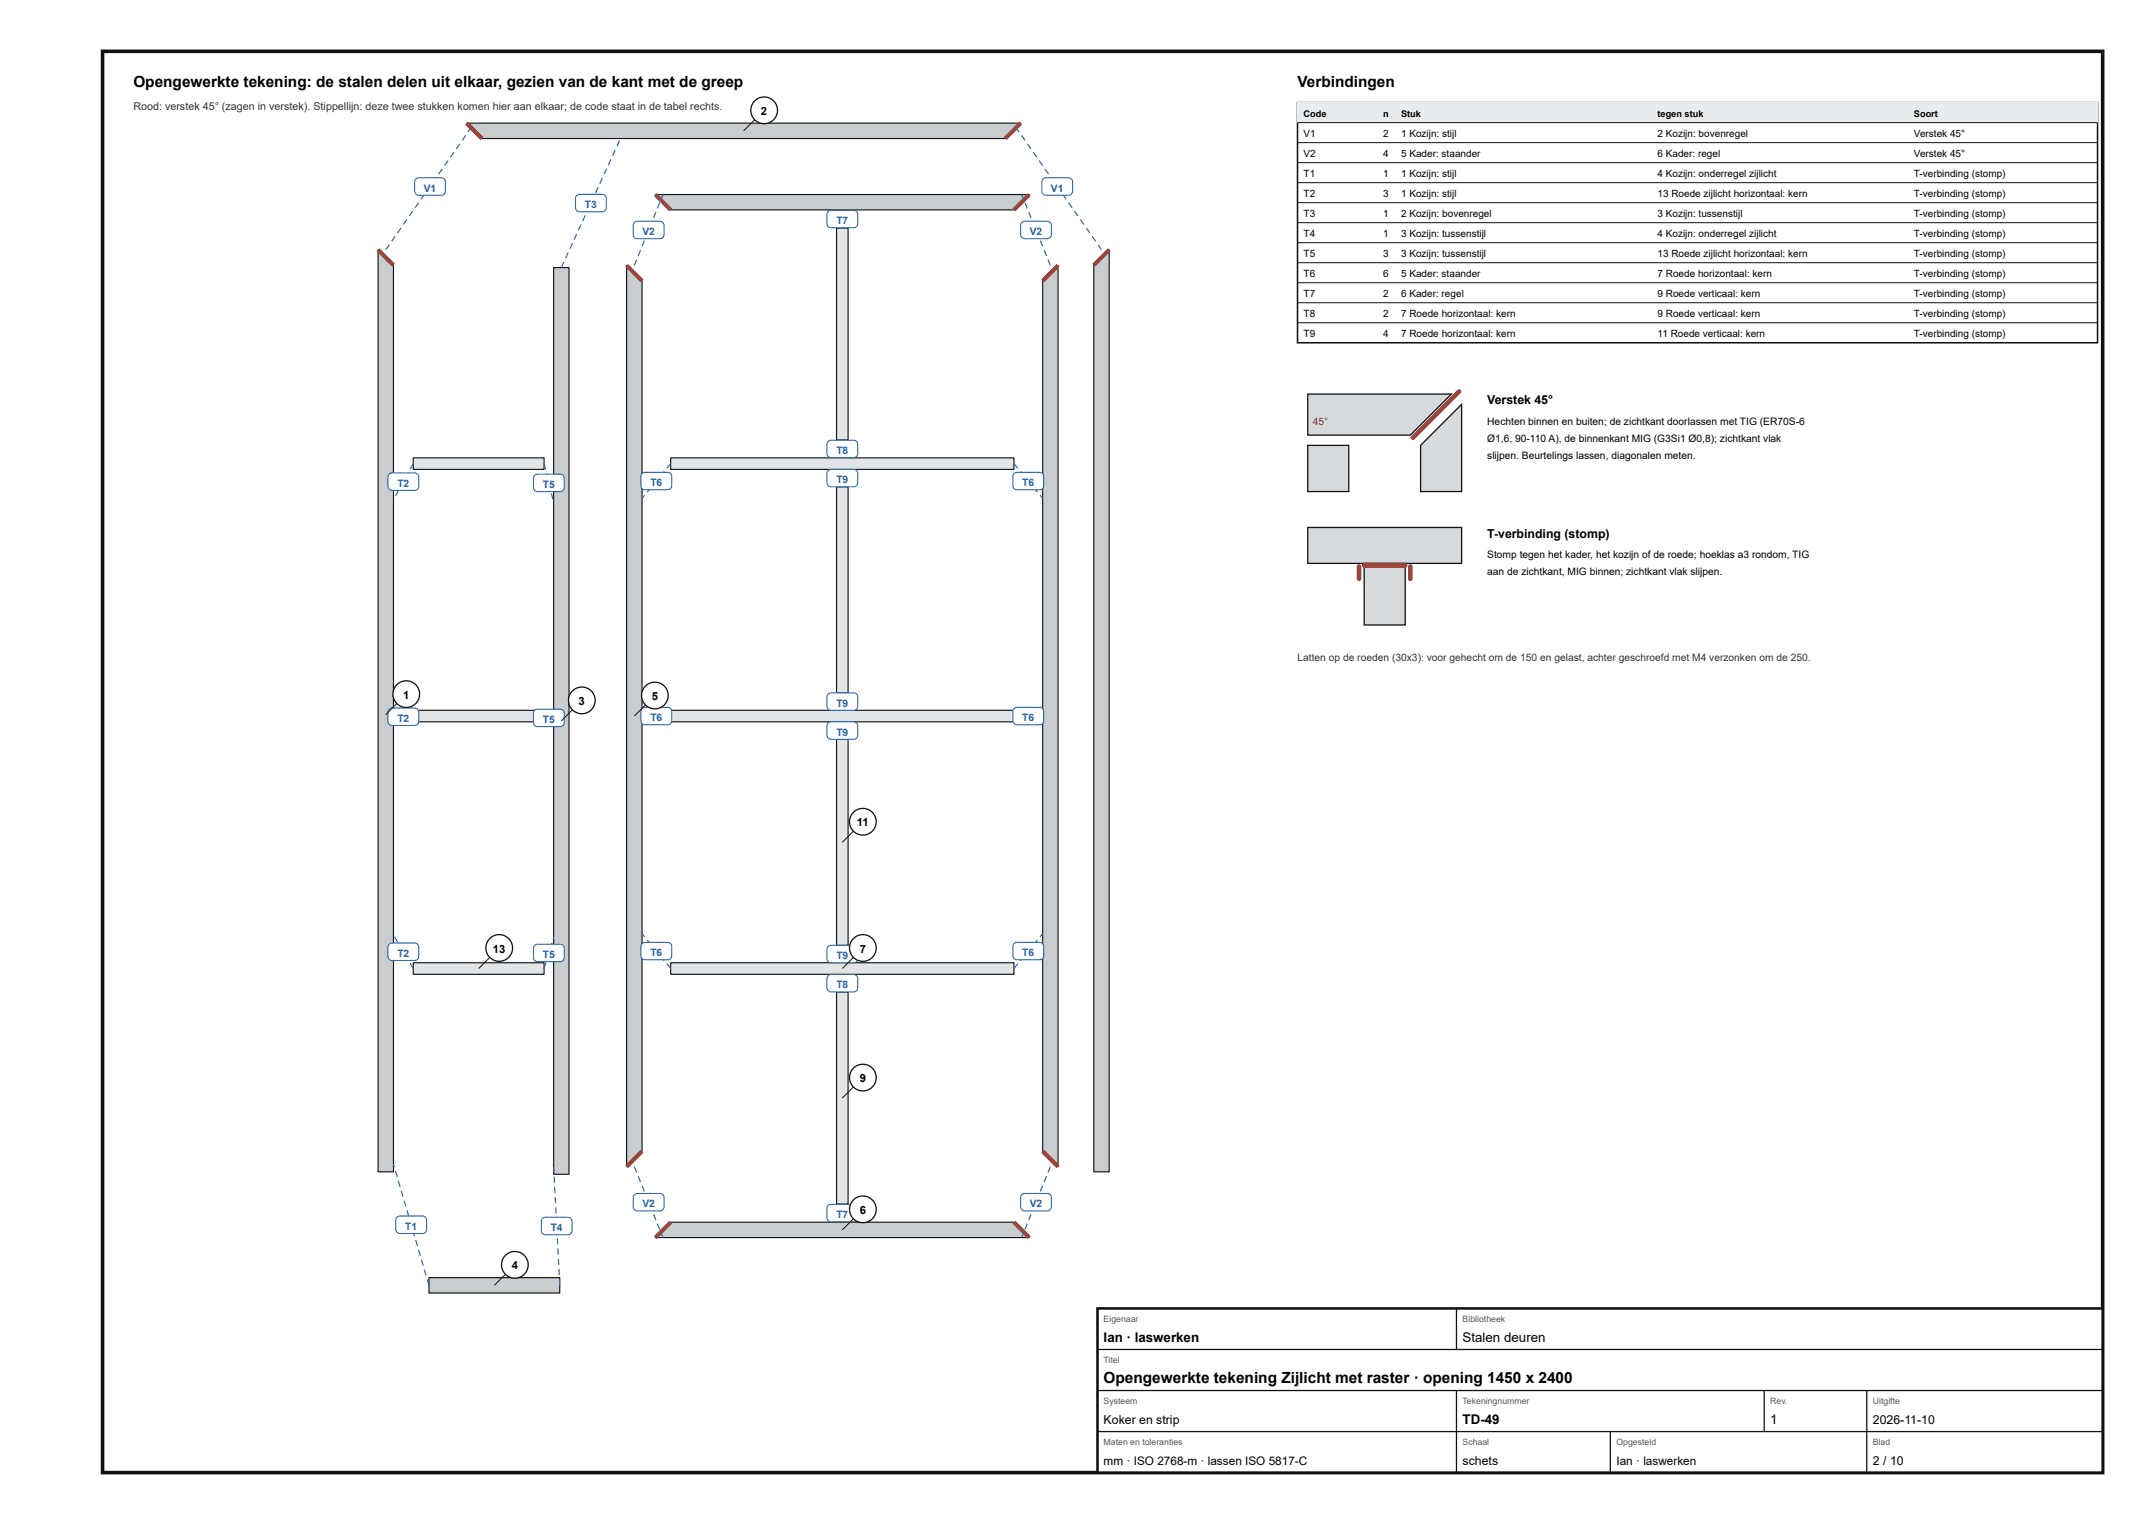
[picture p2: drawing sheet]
<svg xmlns="http://www.w3.org/2000/svg" width="420mm" height="297mm" viewBox="0 0 420 297" stroke-linecap="round" stroke-linejoin="round" font-family="sans-serif">
<path d="M20 10h390v277h-390z" fill="none" stroke="#111" stroke-width=".7" stroke-linecap="butt"/>
<path d="M73.7 48.7l3 3v176.7h-3z" fill="#c9cdd0"/>
<path d="M73.7 48.7l3 3v176.7h-3z" fill="none" stroke="#111" stroke-width=".22"/>
<path d="M73.7 48.7l3 3" fill="none" stroke="#c0392b" stroke-width=".8" stroke-linecap="butt"/>
<path d="M213.3 51.7l3-3v179.7h-3z" fill="#c9cdd0"/>
<path d="M213.3 51.7l3-3v179.7h-3z" fill="none" stroke="#111" stroke-width=".22"/>
<path d="M216.3 48.7l-3 3" fill="none" stroke="#c0392b" stroke-width=".8" stroke-linecap="butt"/>
<path d="M91 24h108l-3 3h-102z" fill="#c9cdd0"/>
<path d="M91 24h108l-3 3h-102z" fill="none" stroke="#111" stroke-width=".22"/>
<path d="M91 24l3 3M199 24l-3 3" fill="none" stroke="#c0392b" stroke-width=".8" stroke-linecap="butt"/>
<path d="M107.9 52.2h3v176.6h-3z" fill="#c9cdd0"/>
<path d="M107.9 52.2h3v176.6h-3z" fill="none" stroke="#111" stroke-width=".22"/>
<path d="M83.6 249h25.5v3h-25.5z" fill="#c9cdd0"/>
<path d="M83.6 249h25.5v3h-25.5z" fill="none" stroke="#111" stroke-width=".22"/>
<path d="M122.2 51.7l3 3v169.7l-3 3z" fill="#c9cdd0"/>
<path d="M122.2 51.7l3 3v169.7l-3 3z" fill="none" stroke="#111" stroke-width=".22"/>
<path d="M122.2 51.7l3 3M125.2 224.4l-3 3" fill="none" stroke="#c0392b" stroke-width=".8" stroke-linecap="butt"/>
<path d="M203.3 54.7l3-3v175.7l-3-3z" fill="#c9cdd0"/>
<path d="M203.3 54.7l3-3v175.7l-3-3z" fill="none" stroke="#111" stroke-width=".22"/>
<path d="M206.3 51.7l-3 3M203.3 224.4l3 3" fill="none" stroke="#c0392b" stroke-width=".8" stroke-linecap="butt"/>
<path d="M130.8 238.2h66.9l3 3h-72.9z" fill="#c9cdd0"/>
<path d="M130.8 238.2h66.9l3 3h-72.9z" fill="none" stroke="#111" stroke-width=".22"/>
<path d="M130.8 238.2l-3 3M197.7 238.2l3 3" fill="none" stroke="#c0392b" stroke-width=".8" stroke-linecap="butt"/>
<path d="M127.8 37.9h72.9l-3 3h-66.9z" fill="#c9cdd0"/>
<path d="M127.8 37.9h72.9l-3 3h-66.9z" fill="none" stroke="#111" stroke-width=".22"/>
<path d="M127.8 37.9l3 3M200.7 37.9l-3 3" fill="none" stroke="#c0392b" stroke-width=".8" stroke-linecap="butt"/>
<path d="M130.8 187.6h66.9v2.3h-66.9z" fill="#e2e5e7"/>
<path d="M130.8 187.6h66.9v2.3h-66.9z" fill="none" stroke="#111" stroke-width=".22"/>
<path d="M130.8 138.4h66.9v2.3h-66.9z" fill="#e2e5e7"/>
<path d="M130.8 138.4h66.9v2.3h-66.9z" fill="none" stroke="#111" stroke-width=".22"/>
<path d="M130.8 89.2h66.9v2.3h-66.9z" fill="#e2e5e7"/>
<path d="M130.8 89.2h66.9v2.3h-66.9z" fill="none" stroke="#111" stroke-width=".22"/>
<path d="M163.1 193.4h2.3v41.2h-2.3z" fill="#e2e5e7"/>
<path d="M163.1 193.4h2.3v41.2h-2.3z" fill="none" stroke="#111" stroke-width=".22"/>
<path d="M163.1 144.1h2.3v40.1h-2.3z" fill="#e2e5e7"/>
<path d="M163.1 144.1h2.3v40.1h-2.3z" fill="none" stroke="#111" stroke-width=".22"/>
<path d="M163.1 94.9h2.3v40.1h-2.3z" fill="#e2e5e7"/>
<path d="M163.1 94.9h2.3v40.1h-2.3z" fill="none" stroke="#111" stroke-width=".22"/>
<path d="M163.1 44.5h2.3v41.2h-2.3z" fill="#e2e5e7"/>
<path d="M163.1 44.5h2.3v41.2h-2.3z" fill="none" stroke="#111" stroke-width=".22"/>
<path d="M80.6 187.6h25.5v2.3h-25.5z" fill="#e2e5e7"/>
<path d="M80.6 187.6h25.5v2.3h-25.5z" fill="none" stroke="#111" stroke-width=".22"/>
<path d="M80.6 138.4h25.5v2.3h-25.5z" fill="#e2e5e7"/>
<path d="M80.6 138.4h25.5v2.3h-25.5z" fill="none" stroke="#111" stroke-width=".22"/>
<path d="M80.6 89.2h25.5v2.3h-25.5z" fill="#e2e5e7"/>
<path d="M80.6 89.2h25.5v2.3h-25.5z" fill="none" stroke="#111" stroke-width=".22"/>
<path d="M75.8 47.6l.2 .1-.7 1-.2-.1zM77 46l.1 .1-.6 1-.2-.1zM78.1 44.3l.2 .2-.7 1-.2-.2zM79.3 42.7l.1 .1-.7 1-.1-.1zM80.4 41.1l.2 .1-.7 1-.2-.1zM81.5 39.4l.2 .2-.7 .9-.1-.1zM82.7 37.8l.2 .1-.7 1-.2-.1zM83.8 36.2l.2 .1-.7 1-.1-.2zM85 34.5l.2 .1-.7 1-.2-.1zM86.1 32.9l.2 .1-.7 1-.2-.1zM87.3 31.2l.2 .2-.7 .9-.2-.1zM88.4 29.6l.2 .1-.7 1-.2-.1zM89.6 28l.2 .1-.7 1-.2-.2zM90.7 26.3l.2 .1-.7 1-.2-.1zM91.9 24.7l.1 .1-.6 1-.2-.1zM92.4 23.9l.1 .3z" fill="#1f5fa8"/>
<path d="M81.1 34.9l.5-.3h4.4a.8 .8 0 0 1 .8 .8v1.8a.8 .8 0 0 1-.8 .8h-4.4a.8 .8 0 0 1-.8-.8l.1-1.9z" fill="#fff"/>
<path d="M81.1 34.9l.5-.3h4.4a.8 .8 0 0 1 .8 .8v1.8a.8 .8 0 0 1-.8 .8h-4.4a.8 .8 0 0 1-.8-.8l.1-1.9z" fill="none" stroke="#1f5fa8" stroke-width=".2"/>
<path d="M214 47.7l.2-.1 .7 1-.2 .1zM212.9 46.1l.1-.1 .7 1-.2 .1zM211.7 44.5l.2-.2 .7 1-.2 .2zM210.6 42.8l.1-.1 .7 1-.2 .1zM209.4 41.2l.2-.1 .7 1-.2 .1zM208.3 39.6l.1-.2 .7 1-.1 .1zM207.1 37.9l.2-.1 .7 1-.2 .1zM206 36.3l.2-.1 .6 .9-.1 .2zM204.8 34.6l.2-.1 .7 1-.2 .1zM203.7 33l.2-.1 .6 1-.1 .1zM202.5 31.4l.2-.2 .7 1-.2 .1zM201.4 29.7l.2-.1 .7 1-.2 .1zM200.2 28.1l.2-.1 .7 .9-.2 .2zM199.1 26.4l.2-.1 .7 1-.2 .1zM197.9 24.8l.2-.1 .7 1-.2 .1zM197.4 24.1l.3-.1z" fill="#1f5fa8"/>
<path d="M203.4 34.9l.5-.3h4.4a.8 .8 0 0 1 .8 .8v1.8a.8 .8 0 0 1-.8 .8h-4.4a.8 .8 0 0 1-.8-.8l.1-1.9z" fill="#fff"/>
<path d="M203.4 34.9l.5-.3h4.4a.8 .8 0 0 1 .8 .8v1.8a.8 .8 0 0 1-.8 .8h-4.4a.8 .8 0 0 1-.8-.8l.1-1.9z" fill="none" stroke="#1f5fa8" stroke-width=".2"/>
<path d="M109.8 51l.2 .1-.5 1.1-.2-.1zM110.7 49.2l.2 .1-.5 1.1-.2-.1zM111.5 47.4l.2 .1-.5 1.1-.2-.1zM112.4 45.6l.2 .1-.5 1h-.2zM113.2 43.7l.2 .1-.5 1.1-.2-.1zM114 41.9l.2 .1-.5 1.1-.2-.1zM114.9 40.1l.2 .1-.5 1.1-.2-.1zM115.7 38.3l.2 .1-.5 1.1-.2-.1zM116.5 36.5l.2 .1-.5 1.1-.2-.1zM117.4 34.7h.2l-.5 1.1-.2-.1zM118.2 32.8l.2 .1-.5 1.1-.2-.1zM119 31l.2 .1-.5 1.1-.2-.1zM119.9 29.2l.2 .1-.5 1.1-.2-.1zM120.7 27.4l.2 .1-.5 1.1-.2-.1z" fill="#1f5fa8"/>
<path d="M112.5 38.1l.5-.2h4.4a.8 .8 0 0 1 .8 .8v1.8a.8 .8 0 0 1-.8 .8h-4.4a.8 .8 0 0 1-.8-.8v-2z" fill="#fff"/>
<path d="M112.5 38.1l.5-.2h4.4a.8 .8 0 0 1 .8 .8v1.8a.8 .8 0 0 1-.8 .8h-4.4a.8 .8 0 0 1-.8-.8v-2z" fill="none" stroke="#1f5fa8" stroke-width=".2"/>
<path d="M83.2 249.4l.2-.1 .3 1.2h-.2zM82.6 247.5l.2-.1 .4 1.1-.2 .1zM82.1 245.5h.2l.3 1.1-.2 .1zM81.5 243.6h.2l.4 1.1-.3 .1zM80.9 241.7l.3-.1 .3 1.2-.2 .1zM80.4 239.8l.2-.1 .3 1.2h-.2zM79.8 237.9l.2-.1 .4 1.2h-.2zM79.3 235.9h.2l.3 1.1-.2 .1zM78.7 234h.2l.3 1.1-.2 .1zM78.1 232.1l.2-.1 .4 1.2-.2 .1zM77.6 230.2l.2-.1 .3 1.2h-.2zM77 228.3l.2-.1 .4 1.2h-.3zM76.6 226.9l.2-.1 .2 .6-.2 .1z" fill="#1f5fa8"/>
<path d="M77.4 237.2l.6-.2h4.4a.8 .8 0 0 1 .8 .8v1.8a.8 .8 0 0 1-.8 .8h-4.4a.8 .8 0 0 1-.8-.8v-2z" fill="#fff"/>
<path d="M77.4 237.2l.6-.2h4.4a.8 .8 0 0 1 .8 .8v1.8a.8 .8 0 0 1-.8 .8h-4.4a.8 .8 0 0 1-.8-.8v-2z" fill="none" stroke="#1f5fa8" stroke-width=".2"/>
<path d="M109 249.3h.2l.1 1.2h-.3zM108.9 247.3h.2l.1 1.2h-.3zM108.8 245.3h.2l.1 1.2h-.3zM108.7 243.3h.2v1.2h-.2zM108.6 241.3h.2v1.2h-.2zM108.5 239.3h.2v1.2h-.2zM108.4 237.3h.2v1.2h-.2zM108.3 235.3h.2v1.2h-.2zM108.1 233.3h.3v1.2h-.2zM108 231.3h.3v1.2h-.2zM107.9 229.3h.3v1.2h-.2zM107.8 227.4l.3-.1v1.2h-.2z" fill="#1f5fa8"/>
<path d="M105.8 237.5l.5-.3h4.4a.8 .8 0 0 1 .8 .8v1.8a.8 .8 0 0 1-.8 .8h-4.4a.8 .8 0 0 1-.8-.8l.1-1.9z" fill="#fff"/>
<path d="M105.8 237.5l.5-.3h4.4a.8 .8 0 0 1 .8 .8v1.8a.8 .8 0 0 1-.8 .8h-4.4a.8 .8 0 0 1-.8-.8l.1-1.9z" fill="none" stroke="#1f5fa8" stroke-width=".2"/>
<path d="M123.6 227.4l.2-.1 .4 1.1-.2 .1zM124.3 229.3l.2-.1 .5 1.1-.2 .1zM125.1 231.1l.2-.1 .4 1.2h-.2zM125.8 233l.2-.1 .5 1.1-.2 .1zM126.6 234.8h.2l.4 1.1h-.2zM127.3 236.7l.2-.1 .5 1.1-.2 .1zM128.1 238.5h.2l.4 1.1-.2 .1zM128.8 240.4l.2-.1 .4 .8-.2 .1z" fill="#1f5fa8"/>
<path d="M123.7 232.8l.6-.2h4.4a.8 .8 0 0 1 .8 .8v1.8a.8 .8 0 0 1-.8 .8h-4.4a.8 .8 0 0 1-.8-.8v-2z" fill="#fff"/>
<path d="M123.7 232.8l.6-.2h4.4a.8 .8 0 0 1 .8 .8v1.8a.8 .8 0 0 1-.8 .8h-4.4a.8 .8 0 0 1-.8-.8v-2z" fill="none" stroke="#1f5fa8" stroke-width=".2"/>
<path d="M124 50.6l.2 .1-.4 1.1-.2-.1zM124.8 48.7l.2 .1-.5 1.1-.2-.1zM125.5 46.9l.2 .1-.4 1.1-.2-.1zM126.3 45l.2 .1-.5 1.1-.2-.1zM127 43.2h.2l-.4 1.2-.2-.1zM127.8 41.3l.2 .1-.5 1.1-.2-.1zM128.5 39.5h.2l-.4 1.1h-.2zM129.2 37.9l.2 .1-.4 .8-.2-.1z" fill="#1f5fa8"/>
<path d="M123.7 43.4l.6-.3h4.4a.8 .8 0 0 1 .8 .8v1.8a.8 .8 0 0 1-.8 .8h-4.4a.8 .8 0 0 1-.8-.8v-1.9z" fill="#fff"/>
<path d="M123.7 43.4l.6-.3h4.4a.8 .8 0 0 1 .8 .8v1.8a.8 .8 0 0 1-.8 .8h-4.4a.8 .8 0 0 1-.8-.8v-1.9z" fill="none" stroke="#1f5fa8" stroke-width=".2"/>
<path d="M204.7 227.3l.2 .1-.4 1.1-.2-.1zM204 229.2l.2 .1-.5 1.1-.2-.1zM203.2 231l.2 .1-.4 1.1h-.2zM202.5 232.9l.2 .1-.5 1.1-.2-.1zM201.7 234.8h.2l-.4 1.1h-.3zM200.9 236.6l.3 .1-.5 1.1-.2-.1zM200.2 238.5h.2l-.4 1.2-.3-.1zM199.4 240.3l.2 .1-.3 .8-.2-.1z" fill="#1f5fa8"/>
<path d="M199.2 232.8l.6-.2h4.4a.8 .8 0 0 1 .8 .8v1.8a.8 .8 0 0 1-.8 .8h-4.4a.8 .8 0 0 1-.8-.8v-2z" fill="#fff"/>
<path d="M199.2 232.8l.6-.2h4.4a.8 .8 0 0 1 .8 .8v1.8a.8 .8 0 0 1-.8 .8h-4.4a.8 .8 0 0 1-.8-.8v-2z" fill="none" stroke="#1f5fa8" stroke-width=".2"/>
<path d="M204.3 50.7l.2-.1 .4 1.1-.2 .1zM203.5 48.8l.2-.1 .5 1.1-.2 .1zM202.8 47l.2-.1 .4 1.1-.2 .1zM202 45.1l.2-.1 .5 1.1-.2 .1zM201.3 43.2h.2l.4 1.1-.2 .1zM200.5 41.4l.2-.1 .5 1.1-.2 .1zM199.7 39.5h.3l.4 1.1h-.2zM199.1 38l.2-.1 .4 .8-.3 .1z" fill="#1f5fa8"/>
<path d="M199.2 43.4l.6-.3h4.4a.8 .8 0 0 1 .8 .8v1.8a.8 .8 0 0 1-.8 .8h-4.4a.8 .8 0 0 1-.8-.8v-1.9z" fill="#fff"/>
<path d="M199.2 43.4l.6-.3h4.4a.8 .8 0 0 1 .8 .8v1.8a.8 .8 0 0 1-.8 .8h-4.4a.8 .8 0 0 1-.8-.8v-1.9z" fill="none" stroke="#1f5fa8" stroke-width=".2"/>
<path d="M129.9 187.9l.2-.1 .8 .9-.2 .1zM128.7 186.4l.1-.2 .8 .9-.2 .2zM127.4 184.8l.2-.1 .7 .9-.2 .1zM126.1 183.3l.2-.2 .7 .9-.1 .2zM125.1 182l.2-.1 .5 .6-.2 .1z" fill="#1f5fa8"/>
<path d="M125.2 183.9l.6-.2h4.4a.8 .8 0 0 1 .8 .8v1.8a.8 .8 0 0 1-.8 .8h-4.4a.8 .8 0 0 1-.8-.8v-2z" fill="#fff"/>
<path d="M125.2 183.9l.6-.2h4.4a.8 .8 0 0 1 .8 .8v1.8a.8 .8 0 0 1-.8 .8h-4.4a.8 .8 0 0 1-.8-.8v-2z" fill="none" stroke="#1f5fa8" stroke-width=".2"/>
<path d="M198.4 187.8l.2 .1-.8 .9-.2-.1zM199.7 186.2l.1 .2-.7 .9-.2-.2zM200.9 184.7l.2 .1-.8 .9-.1-.1zM202.2 183.1l.2 .2-.8 .9-.2-.1zM203.2 181.9l.2 .1-.5 .7-.2-.2z" fill="#1f5fa8"/>
<path d="M197.7 183.9l.6-.2h4.4a.8 .8 0 0 1 .8 .8v1.8a.8 .8 0 0 1-.8 .8h-4.4a.8 .8 0 0 1-.8-.8v-2z" fill="#fff"/>
<path d="M197.7 183.9l.6-.2h4.4a.8 .8 0 0 1 .8 .8v1.8a.8 .8 0 0 1-.8 .8h-4.4a.8 .8 0 0 1-.8-.8v-2z" fill="none" stroke="#1f5fa8" stroke-width=".2"/>
<path d="M129.6 139.4h1.2v.3h-1.2zM127.6 139.4h1.2v.3h-1.2zM125.6 139.4h1.2v.3h-1.2z" fill="#1f5fa8"/>
<path d="M125.2 138.1l.6-.3h4.4a.8 .8 0 0 1 .8 .8v1.8a.8 .8 0 0 1-.8 .8h-4.4a.8 .8 0 0 1-.8-.8v-1.9z" fill="#fff"/>
<path d="M125.2 138.1l.6-.3h4.4a.8 .8 0 0 1 .8 .8v1.8a.8 .8 0 0 1-.8 .8h-4.4a.8 .8 0 0 1-.8-.8v-1.9z" fill="none" stroke="#1f5fa8" stroke-width=".2"/>
<path d="M197.7 139.4h1.2v.3h-1.2zM199.7 139.4h1.2v.3h-1.2zM201.7 139.4h1.2v.3h-1.2z" fill="#1f5fa8"/>
<path d="M197.7 138.1l.6-.3h4.4a.8 .8 0 0 1 .8 .8v1.8a.8 .8 0 0 1-.8 .8h-4.4a.8 .8 0 0 1-.8-.8v-1.9z" fill="#fff"/>
<path d="M197.7 138.1l.6-.3h4.4a.8 .8 0 0 1 .8 .8v1.8a.8 .8 0 0 1-.8 .8h-4.4a.8 .8 0 0 1-.8-.8v-1.9z" fill="none" stroke="#1f5fa8" stroke-width=".2"/>
<path d="M130.7 90.3l.2 .1-.8 .9-.2-.1zM129.4 91.8l.2 .2-.8 .9-.1-.1zM128.2 93.4l.1 .1-.7 .9-.2-.1zM126.9 94.9l.2 .2-.8 .9-.2-.2zM125.6 96.5l.2 .1-.5 .6-.2-.1z" fill="#1f5fa8"/>
<path d="M125.2 92.3l.6-.3h4.4a.8 .8 0 0 1 .8 .8v1.8a.8 .8 0 0 1-.8 .8h-4.4a.8 .8 0 0 1-.8-.8v-1.9z" fill="#fff"/>
<path d="M125.2 92.3l.6-.3h4.4a.8 .8 0 0 1 .8 .8v1.8a.8 .8 0 0 1-.8 .8h-4.4a.8 .8 0 0 1-.8-.8v-1.9z" fill="none" stroke="#1f5fa8" stroke-width=".2"/>
<path d="M197.6 90.4l.2-.1 .8 .9-.2 .1zM198.9 92l.2-.2 .7 .9-.1 .2zM200.2 93.5l.1-.1 .8 .9-.2 .1zM201.4 95l.2-.1 .8 .9-.2 .2zM202.7 96.6l.2-.1 .5 .6-.2 .1z" fill="#1f5fa8"/>
<path d="M197.7 92.3l.6-.3h4.4a.8 .8 0 0 1 .8 .8v1.8a.8 .8 0 0 1-.8 .8h-4.4a.8 .8 0 0 1-.8-.8v-1.9z" fill="#fff"/>
<path d="M197.7 92.3l.6-.3h4.4a.8 .8 0 0 1 .8 .8v1.8a.8 .8 0 0 1-.8 .8h-4.4a.8 .8 0 0 1-.8-.8v-1.9z" fill="none" stroke="#1f5fa8" stroke-width=".2"/>
<path d="M164.1 234.6h.3v1.2h-.3zM164.1 236.6h.3v1.2h-.3z" fill="#1f5fa8"/>
<path d="M161.5 235l.5-.3h4.4a.8 .8 0 0 1 .8 .8v1.8a.8 .8 0 0 1-.8 .8h-4.4a.8 .8 0 0 1-.8-.8l.1-1.9z" fill="#fff"/>
<path d="M161.5 235l.5-.3h4.4a.8 .8 0 0 1 .8 .8v1.8a.8 .8 0 0 1-.8 .8h-4.4a.8 .8 0 0 1-.8-.8l.1-1.9z" fill="none" stroke="#1f5fa8" stroke-width=".2"/>
<path d="M164.1 192.2h.3v1.2h-.3zM164.1 190.2h.3v1.2h-.3z" fill="#1f5fa8"/>
<path d="M161.5 190.2l.5-.3h4.4a.8 .8 0 0 1 .8 .8v1.8a.8 .8 0 0 1-.8 .8h-4.4a.8 .8 0 0 1-.8-.8l.1-1.9z" fill="#fff"/>
<path d="M161.5 190.2l.5-.3h4.4a.8 .8 0 0 1 .8 .8v1.8a.8 .8 0 0 1-.8 .8h-4.4a.8 .8 0 0 1-.8-.8l.1-1.9z" fill="none" stroke="#1f5fa8" stroke-width=".2"/>
<path d="M164.1 184.2h.3v1.2h-.3zM164.1 186.2h.3v1.2h-.3z" fill="#1f5fa8"/>
<path d="M161.5 184.5l.5-.3h4.4a.8 .8 0 0 1 .8 .8v1.8a.8 .8 0 0 1-.8 .8h-4.4a.8 .8 0 0 1-.8-.8l.1-1.9z" fill="#fff"/>
<path d="M161.5 184.5l.5-.3h4.4a.8 .8 0 0 1 .8 .8v1.8a.8 .8 0 0 1-.8 .8h-4.4a.8 .8 0 0 1-.8-.8l.1-1.9z" fill="none" stroke="#1f5fa8" stroke-width=".2"/>
<path d="M164.1 142.9h.3v1.2h-.3zM164.1 140.9h.3v1.2h-.3z" fill="#1f5fa8"/>
<path d="M161.5 140.9l.5-.2h4.4a.8 .8 0 0 1 .8 .8v1.8a.8 .8 0 0 1-.8 .8h-4.4a.8 .8 0 0 1-.8-.8l.1-2z" fill="#fff"/>
<path d="M161.5 140.9l.5-.2h4.4a.8 .8 0 0 1 .8 .8v1.8a.8 .8 0 0 1-.8 .8h-4.4a.8 .8 0 0 1-.8-.8l.1-2z" fill="none" stroke="#1f5fa8" stroke-width=".2"/>
<path d="M164.1 135h.3v1.2h-.3zM164.1 137h.3v1.2h-.3z" fill="#1f5fa8"/>
<path d="M161.5 135.3l.5-.3h4.4a.8 .8 0 0 1 .8 .8v1.8a.8 .8 0 0 1-.8 .8h-4.4a.8 .8 0 0 1-.8-.8l.1-1.9z" fill="#fff"/>
<path d="M161.5 135.3l.5-.3h4.4a.8 .8 0 0 1 .8 .8v1.8a.8 .8 0 0 1-.8 .8h-4.4a.8 .8 0 0 1-.8-.8l.1-1.9z" fill="none" stroke="#1f5fa8" stroke-width=".2"/>
<path d="M164.1 93.7h.3v1.2h-.3zM164.1 91.7h.3v1.2h-.3z" fill="#1f5fa8"/>
<path d="M161.5 91.7l.5-.2h4.4a.8 .8 0 0 1 .8 .8v1.8a.8 .8 0 0 1-.8 .8h-4.4a.8 .8 0 0 1-.8-.8l.1-2z" fill="#fff"/>
<path d="M161.5 91.7l.5-.2h4.4a.8 .8 0 0 1 .8 .8v1.8a.8 .8 0 0 1-.8 .8h-4.4a.8 .8 0 0 1-.8-.8l.1-2z" fill="none" stroke="#1f5fa8" stroke-width=".2"/>
<path d="M164.1 85.7h.3v1.2h-.3zM164.1 87.7h.3v1.2h-.3z" fill="#1f5fa8"/>
<path d="M161.5 86l.5-.2h4.4a.8 .8 0 0 1 .8 .8v1.8a.8 .8 0 0 1-.8 .8h-4.4a.8 .8 0 0 1-.8-.8l.1-2z" fill="#fff"/>
<path d="M161.5 86l.5-.2h4.4a.8 .8 0 0 1 .8 .8v1.8a.8 .8 0 0 1-.8 .8h-4.4a.8 .8 0 0 1-.8-.8l.1-2z" fill="none" stroke="#1f5fa8" stroke-width=".2"/>
<path d="M164.1 43.3h.3v1.2h-.3zM164.1 41.3h.3v1.2h-.3z" fill="#1f5fa8"/>
<path d="M161.5 41.2l.5-.2h4.4a.8 .8 0 0 1 .8 .8v1.8a.8 .8 0 0 1-.8 .8h-4.4a.8 .8 0 0 1-.8-.8l.1-2z" fill="#fff"/>
<path d="M161.5 41.2l.5-.2h4.4a.8 .8 0 0 1 .8 .8v1.8a.8 .8 0 0 1-.8 .8h-4.4a.8 .8 0 0 1-.8-.8l.1-2z" fill="none" stroke="#1f5fa8" stroke-width=".2"/>
<path d="M79.9 187.8l.2-.1 .6 1-.2 .1zM78.9 186l.1-.1 .7 1.1-.2 .1zM77.8 184.3l.2-.1 .6 1-.1 .2zM76.8 182.6l.2-.1 .6 1-.2 .1z" fill="#1f5fa8"/>
<path d="M75.9 184l.5-.2h4.4a.8 .8 0 0 1 .8 .8v1.8a.8 .8 0 0 1-.8 .8h-4.4a.8 .8 0 0 1-.8-.8l.1-2z" fill="#fff"/>
<path d="M75.9 184l.5-.2h4.4a.8 .8 0 0 1 .8 .8v1.8a.8 .8 0 0 1-.8 .8h-4.4a.8 .8 0 0 1-.8-.8l.1-2z" fill="none" stroke="#1f5fa8" stroke-width=".2"/>
<path d="M106.3 187.6h.2l-.3 1.2-.2-.1zM106.9 185.7h.2l-.3 1.2-.2-.1zM107.5 183.7l.2 .1-.3 1.2-.2-.1zM107.8 182.7h.3l-.1 .3h-.3z" fill="#1f5fa8"/>
<path d="M104.3 184.3l.5-.3h4.4a.8 .8 0 0 1 .8 .8v1.8a.8 .8 0 0 1-.8 .8h-4.4a.8 .8 0 0 1-.8-.8v-1.9z" fill="#fff"/>
<path d="M104.3 184.3l.5-.3h4.4a.8 .8 0 0 1 .8 .8v1.8a.8 .8 0 0 1-.8 .8h-4.4a.8 .8 0 0 1-.8-.8v-1.9z" fill="none" stroke="#1f5fa8" stroke-width=".2"/>
<path d="M79.4 139.5l1.2-.1v.3h-1.2zM77.4 139.6h1.2v.2l-1.2 .1z" fill="#1f5fa8"/>
<path d="M75.9 138.2l.5-.2h4.4a.8 .8 0 0 1 .8 .8v1.8a.8 .8 0 0 1-.8 .8h-4.4a.8 .8 0 0 1-.8-.8l.1-2z" fill="#fff"/>
<path d="M75.9 138.2l.5-.2h4.4a.8 .8 0 0 1 .8 .8v1.8a.8 .8 0 0 1-.8 .8h-4.4a.8 .8 0 0 1-.8-.8l.1-2z" fill="none" stroke="#1f5fa8" stroke-width=".2"/>
<path d="M106.1 139.4l1.1 .5v.2l-1.2-.4z" fill="#1f5fa8"/>
<path d="M104.3 138.4l.5-.2h4.4a.8 .8 0 0 1 .8 .8v1.8a.8 .8 0 0 1-.8 .8h-4.4a.8 .8 0 0 1-.8-.8v-1.9z" fill="#fff"/>
<path d="M104.3 138.4l.5-.2h4.4a.8 .8 0 0 1 .8 .8v1.8a.8 .8 0 0 1-.8 .8h-4.4a.8 .8 0 0 1-.8-.8v-1.9z" fill="none" stroke="#1f5fa8" stroke-width=".2"/>
<path d="M80.5 90.3l.2 .1-.6 1.1-.2-.2zM79.5 92.1l.2 .1-.6 1-.2-.1zM78.6 93.8l.2 .1-.6 1.1-.2-.1zM77.6 95.6l.2 .1-.6 1-.2-.1zM76.6 97.3l.2 .1z" fill="#1f5fa8"/>
<path d="M75.9 92.4l.5-.2h4.4a.8 .8 0 0 1 .8 .8v1.8a.8 .8 0 0 1-.8 .8h-4.4a.8 .8 0 0 1-.8-.8l.1-2z" fill="#fff"/>
<path d="M75.9 92.4l.5-.2h4.4a.8 .8 0 0 1 .8 .8v1.8a.8 .8 0 0 1-.8 .8h-4.4a.8 .8 0 0 1-.8-.8l.1-2z" fill="none" stroke="#1f5fa8" stroke-width=".2"/>
<path d="M106 90.4l.2-.1 .3 1.2h-.2zM106.5 92.3h.2l.3 1.1-.2 .1zM106.9 94.3l.3-.1 .2 1.2h-.2zM107.4 96.2l.2-.1 .3 1.2-.2 .1z" fill="#1f5fa8"/>
<path d="M104.3 92.6l.5-.2h4.4a.8 .8 0 0 1 .8 .8v1.8a.8 .8 0 0 1-.8 .8h-4.4a.8 .8 0 0 1-.8-.8v-1.9z" fill="#fff"/>
<path d="M104.3 92.6l.5-.2h4.4a.8 .8 0 0 1 .8 .8v1.8a.8 .8 0 0 1-.8 .8h-4.4a.8 .8 0 0 1-.8-.8v-1.9z" fill="none" stroke="#1f5fa8" stroke-width=".2"/>
<path d="M77.4 137.1l-2.2 2.2" fill="none" stroke="#111" stroke-width=".19"/>
<circle cx="79.2" cy="135.3" r="2.6" fill="#fff"/>
<circle cx="79.2" cy="135.3" r="2.6" fill="none" stroke="#111" stroke-width=".25"/>
<path d="M147.2 23.3l-2.2 2.2" fill="none" stroke="#111" stroke-width=".19"/>
<circle cx="149" cy="21.5" r="2.6" fill="#fff"/>
<circle cx="149" cy="21.5" r="2.6" fill="none" stroke="#111" stroke-width=".25"/>
<path d="M111.6 138.3l-2.2 2.2" fill="none" stroke="#111" stroke-width=".19"/>
<circle cx="113.4" cy="136.5" r="2.6" fill="#fff"/>
<circle cx="113.4" cy="136.5" r="2.6" fill="none" stroke="#111" stroke-width=".25"/>
<path d="M98.6 248.3l-2.2 2.2" fill="none" stroke="#111" stroke-width=".19"/>
<circle cx="100.4" cy="246.5" r="2.6" fill="#fff"/>
<circle cx="100.4" cy="246.5" r="2.6" fill="none" stroke="#111" stroke-width=".25"/>
<path d="M125.9 137.4l-2.2 2.2" fill="none" stroke="#111" stroke-width=".19"/>
<circle cx="127.7" cy="135.5" r="2.6" fill="#fff"/>
<circle cx="127.7" cy="135.5" r="2.6" fill="none" stroke="#111" stroke-width=".25"/>
<path d="M166.4 237.5l-2.2 2.2" fill="none" stroke="#111" stroke-width=".19"/>
<circle cx="168.2" cy="235.7" r="2.6" fill="#fff"/>
<circle cx="168.2" cy="235.7" r="2.6" fill="none" stroke="#111" stroke-width=".25"/>
<path d="M166.4 186.6l-2.2 2.2" fill="none" stroke="#111" stroke-width=".19"/>
<circle cx="168.2" cy="184.7" r="2.6" fill="#fff"/>
<circle cx="168.2" cy="184.7" r="2.6" fill="none" stroke="#111" stroke-width=".25"/>
<path d="M166.4 211.8l-2.2 2.2" fill="none" stroke="#111" stroke-width=".19"/>
<circle cx="168.2" cy="210" r="2.6" fill="#fff"/>
<circle cx="168.2" cy="210" r="2.6" fill="none" stroke="#111" stroke-width=".25"/>
<path d="M166.4 162l-2.2 2.2" fill="none" stroke="#111" stroke-width=".19"/>
<circle cx="168.2" cy="160.1" r="2.6" fill="#fff"/>
<circle cx="168.2" cy="160.1" r="2.6" fill="none" stroke="#111" stroke-width=".25"/>
<path d="M95.5 186.6l-2.2 2.2" fill="none" stroke="#111" stroke-width=".19"/>
<circle cx="97.3" cy="184.7" r="2.6" fill="#fff"/>
<circle cx="97.3" cy="184.7" r="2.6" fill="none" stroke="#111" stroke-width=".25"/>
<path d="M253 20h156v46.8h-156z" fill="none" stroke="#111" stroke-width=".3"/>
<path d="M253 20h156v3.9h-156z" fill="#e9ecee"/>
<path d="M253 23.9h156M253 27.8h156M253 31.7h156M253 35.6h156M253 39.5h156M253 43.4h156M253 47.3h156M253 51.2h156M253 55.1h156M253 59h156M253 62.9h156" fill="none" stroke="#111" stroke-width=".19"/>
<path d="M255 76.8h28l-8 8h-20z" fill="#d7dadc"/>
<path d="M255 76.8h28l-8 8h-20z" fill="none" stroke="#111" stroke-width=".25"/>
<path d="M255 86.8h8v9h-8z" fill="#d7dadc"/>
<path d="M255 86.8h8v9h-8z" fill="none" stroke="#111" stroke-width=".25"/>
<path d="M285 78.8v17h-8v-9z" fill="#d7dadc"/>
<path d="M285 78.8v17h-8v-9z" fill="none" stroke="#111" stroke-width=".25"/>
<path d="M284.5 76.3l-9 9" fill="none" stroke="#c0392b" stroke-width=".9"/>
<path d="M255 102.8h30v7h-30z" fill="#d7dadc"/>
<path d="M255 102.8h30v7h-30z" fill="none" stroke="#111" stroke-width=".25"/>
<path d="M266 109.8h8v12h-8z" fill="#d7dadc"/>
<path d="M266 109.8h8v12h-8z" fill="none" stroke="#111" stroke-width=".25"/>
<path d="M265 110.4v2.4M266 110.2h8M275 110.4v2.4" fill="none" stroke="#c0392b" stroke-width=".9"/>
<path d="M214 255h196v32h-196z" fill="#fff"/>
<path d="M214 255h196v32h-196z" fill="none" stroke="#111" stroke-width=".5"/>
<path d="M284 255v8M214 263h196M214 271h196M214 279h196M284 271v16M314 279v8M344 271v8M364 271v16" fill="none" stroke="#111" stroke-width=".25"/>
<g font-size="3">
<text x="26" y="17">Opengewerkte tekening: de stalen delen uit elkaar, gezien van de kant met de greep</text>
<text x="253" y="17">Verbindingen</text>
<text x="215.2" y="269.6">Opengewerkte tekening Zijlicht met raster · opening 1450 x 2400</text>
</g>
<g font-size="2.6">
<text x="215.2" y="261.6">Ian · laswerken</text>
<text x="285.2" y="261.6">Stalen deuren</text>
<text x="285.2" y="277.6">TD-49</text>
<text x="345.2" y="277.6">1</text>
</g>
<g font-size="2.4">
<text x="290" y="78.8">Verstek 45°</text>
<text x="290" y="104.8">T-verbinding (stomp)</text>
<text x="215.2" y="277.6">Koker en strip</text>
<text x="365.2" y="277.6">2026-11-10</text>
<text x="285.2" y="285.6">schets</text>
<text x="365.2" y="285.6">2 / 10</text>
</g>
<g font-size="2.3">
<text x="215.2" y="285.6">mm · ISO 2768-m · lassen ISO 5817-C</text>
<text x="315.2" y="285.6">Ian · laswerken</text>
</g>
<g font-size="2.2">
<text x="148.4" y="22.4">2</text>
<text x="78.6" y="136.2">1</text>
<text x="112.8" y="137.4">3</text>
<text x="127.1" y="136.5">5</text>
<text x="167.1" y="161">11</text>
<text x="96.1" y="185.7">13</text>
<text x="167.6" y="185.7">7</text>
<text x="167.6" y="210.9">9</text>
<text x="167.6" y="236.6">6</text>
<text x="99.8" y="247.4">4</text>
</g>
<text font-size="2.1" fill="#333" x="26" y="21.5">Rood: verstek 45° (zagen in verstek). Stippellijn: deze twee stukken komen hier aan elkaar; de code staat in de tabel rechts.</text>
<g font-size="2" fill="#1f5fa8">
<text x="82.6" y="37.3">V1</text>
<text x="114" y="40.6">T3</text>
<text x="204.9" y="37.3">V1</text>
<text x="125.3" y="45.8">V2</text>
<text x="163.1" y="43.7">T7</text>
<text x="200.8" y="45.8">V2</text>
<text x="163.1" y="88.5">T8</text>
<text x="77.5" y="94.9">T2</text>
<text x="105.8" y="95.1">T5</text>
<text x="126.8" y="94.7">T6</text>
<text x="163.1" y="94.2">T9</text>
<text x="199.3" y="94.7">T6</text>
<text x="163.1" y="137.7">T9</text>
<text x="77.5" y="140.7">T2</text>
<text x="105.8" y="140.9">T5</text>
<text x="126.8" y="140.6">T6</text>
<text x="163.1" y="143.4">T9</text>
<text x="199.3" y="140.6">T6</text>
<text x="77.5" y="186.5">T2</text>
<text x="105.8" y="186.7">T5</text>
<text x="126.8" y="186.4">T6</text>
<text x="163.1" y="186.9">T9</text>
<text x="199.3" y="186.4">T6</text>
<text x="163.1" y="192.6">T8</text>
<text x="79" y="239.7">T1</text>
<text x="107.4" y="239.9">T4</text>
<text x="125.3" y="235.3">V2</text>
<text x="163.1" y="237.4">T7</text>
<text x="200.8" y="235.3">V2</text>
</g>
<text font-size="2" fill="#c0392b" x="256" y="82.8">45°</text>
<g font-size="2">
<text x="290" y="82.8">Hechten binnen en buiten; de zichtkant doorlassen met TIG (ER70S-6</text>
<text x="290" y="86.1">Ø1,6, 90-110 A), de binnenkant MIG (G3Si1 Ø0,8); zichtkant vlak</text>
<text x="290" y="89.4">slijpen. Beurtelings lassen, diagonalen meten.</text>
<text x="290" y="108.8">Stomp tegen het kader, het kozijn of de roede; hoeklas a3 rondom, TIG</text>
<text x="290" y="112.1">aan de zichtkant, MIG binnen; zichtkant vlak slijpen.</text>
</g>
<text font-size="2" fill="#333" x="253" y="128.8">Latten op de roeden (30x3): voor gehecht om de 150 en gelast, achter geschroefd met M4 verzonken om de 250.</text>
<g font-size="1.9">
<text x="254.2" y="26.6">V1</text>
<text x="269.7" y="26.6">2</text>
<text x="273.2" y="26.6">1 Kozijn: stijl</text>
<text x="323.2" y="26.6">2 Kozijn: bovenregel</text>
<text x="373.2" y="26.6">Verstek 45°</text>
<text x="254.2" y="30.5">V2</text>
<text x="254.2" y="34.4">T1</text>
<text x="269.7" y="30.5">4</text>
<text x="269.7" y="34.4">1</text>
<text x="273.2" y="30.5">5 Kader: staander</text>
<text x="273.2" y="34.4">1 Kozijn: stijl</text>
<text x="323.2" y="30.5">6 Kader: regel</text>
<text x="323.2" y="34.4">4 Kozijn: onderregel zijlicht</text>
<text x="373.2" y="30.5">Verstek 45°</text>
<text x="373.2" y="34.4">T-verbinding (stomp)</text>
<text x="254.2" y="38.3">T2</text>
<text x="269.7" y="38.3">3</text>
<text x="273.2" y="38.3">1 Kozijn: stijl</text>
<text x="323.2" y="38.3">13 Roede zijlicht horizontaal: kern</text>
<text x="373.2" y="38.3">T-verbinding (stomp)</text>
<text x="254.2" y="42.2">T3</text>
<text x="254.2" y="46.1">T4</text>
<text x="269.7" y="42.2">1</text>
<text x="269.7" y="46.1">1</text>
<text x="273.2" y="42.2">2 Kozijn: bovenregel</text>
<text x="273.2" y="46.1">3 Kozijn: tussenstijl</text>
<text x="323.2" y="42.2">3 Kozijn: tussenstijl</text>
<text x="323.2" y="46.1">4 Kozijn: onderregel zijlicht</text>
<text x="373.2" y="42.2">T-verbinding (stomp)</text>
<text x="373.2" y="46.1">T-verbinding (stomp)</text>
<text x="254.2" y="50">T5</text>
<text x="254.2" y="53.9">T6</text>
<text x="269.7" y="50">3</text>
<text x="269.7" y="53.9">6</text>
<text x="273.2" y="50">3 Kozijn: tussenstijl</text>
<text x="273.2" y="53.9">5 Kader: staander</text>
<text x="323.2" y="50">13 Roede zijlicht horizontaal: kern</text>
<text x="323.2" y="53.9">7 Roede horizontaal: kern</text>
<text x="373.2" y="50">T-verbinding (stomp)</text>
<text x="373.2" y="53.9">T-verbinding (stomp)</text>
<text x="254.2" y="57.8">T7</text>
<text x="269.7" y="57.8">2</text>
<text x="273.2" y="57.8">6 Kader: regel</text>
<text x="323.2" y="57.8">9 Roede verticaal: kern</text>
<text x="373.2" y="57.8">T-verbinding (stomp)</text>
<text x="254.2" y="61.7">T8</text>
<text x="254.2" y="65.6">T9</text>
<text x="269.7" y="61.7">2</text>
<text x="269.7" y="65.6">4</text>
<text x="273.2" y="61.7">7 Roede horizontaal: kern</text>
<text x="273.2" y="65.6">7 Roede horizontaal: kern</text>
<text x="323.2" y="61.7">9 Roede verticaal: kern</text>
<text x="323.2" y="65.6">11 Roede verticaal: kern</text>
<text x="373.2" y="61.7">T-verbinding (stomp)</text>
<text x="373.2" y="65.6">T-verbinding (stomp)</text>
</g>
<g font-size="1.8">
<text x="254.2" y="22.7">Code</text>
<text x="269.7" y="22.7">n</text>
<text x="273.2" y="22.7">Stuk</text>
<text x="323.2" y="22.7">tegen stuk</text>
<text x="373.2" y="22.7">Soort</text>
</g>
<g font-size="1.7" fill="#555">
<text x="215.2" y="257.6">Eigenaar</text>
<text x="285.2" y="257.6">Bibliotheek</text>
<text x="215.2" y="265.6">Titel</text>
<text x="215.2" y="273.6">Systeem</text>
<text x="285.2" y="273.6">Tekeningnummer</text>
<text x="345.2" y="273.6">Rev.</text>
<text x="365.2" y="273.6">Uitgifte</text>
<text x="215.2" y="281.6">Maten en toleranties</text>
<text x="285.2" y="281.6">Schaal</text>
<text x="315.2" y="281.6">Opgesteld</text>
<text x="365.2" y="281.6">Blad</text>
</g>
</svg>
